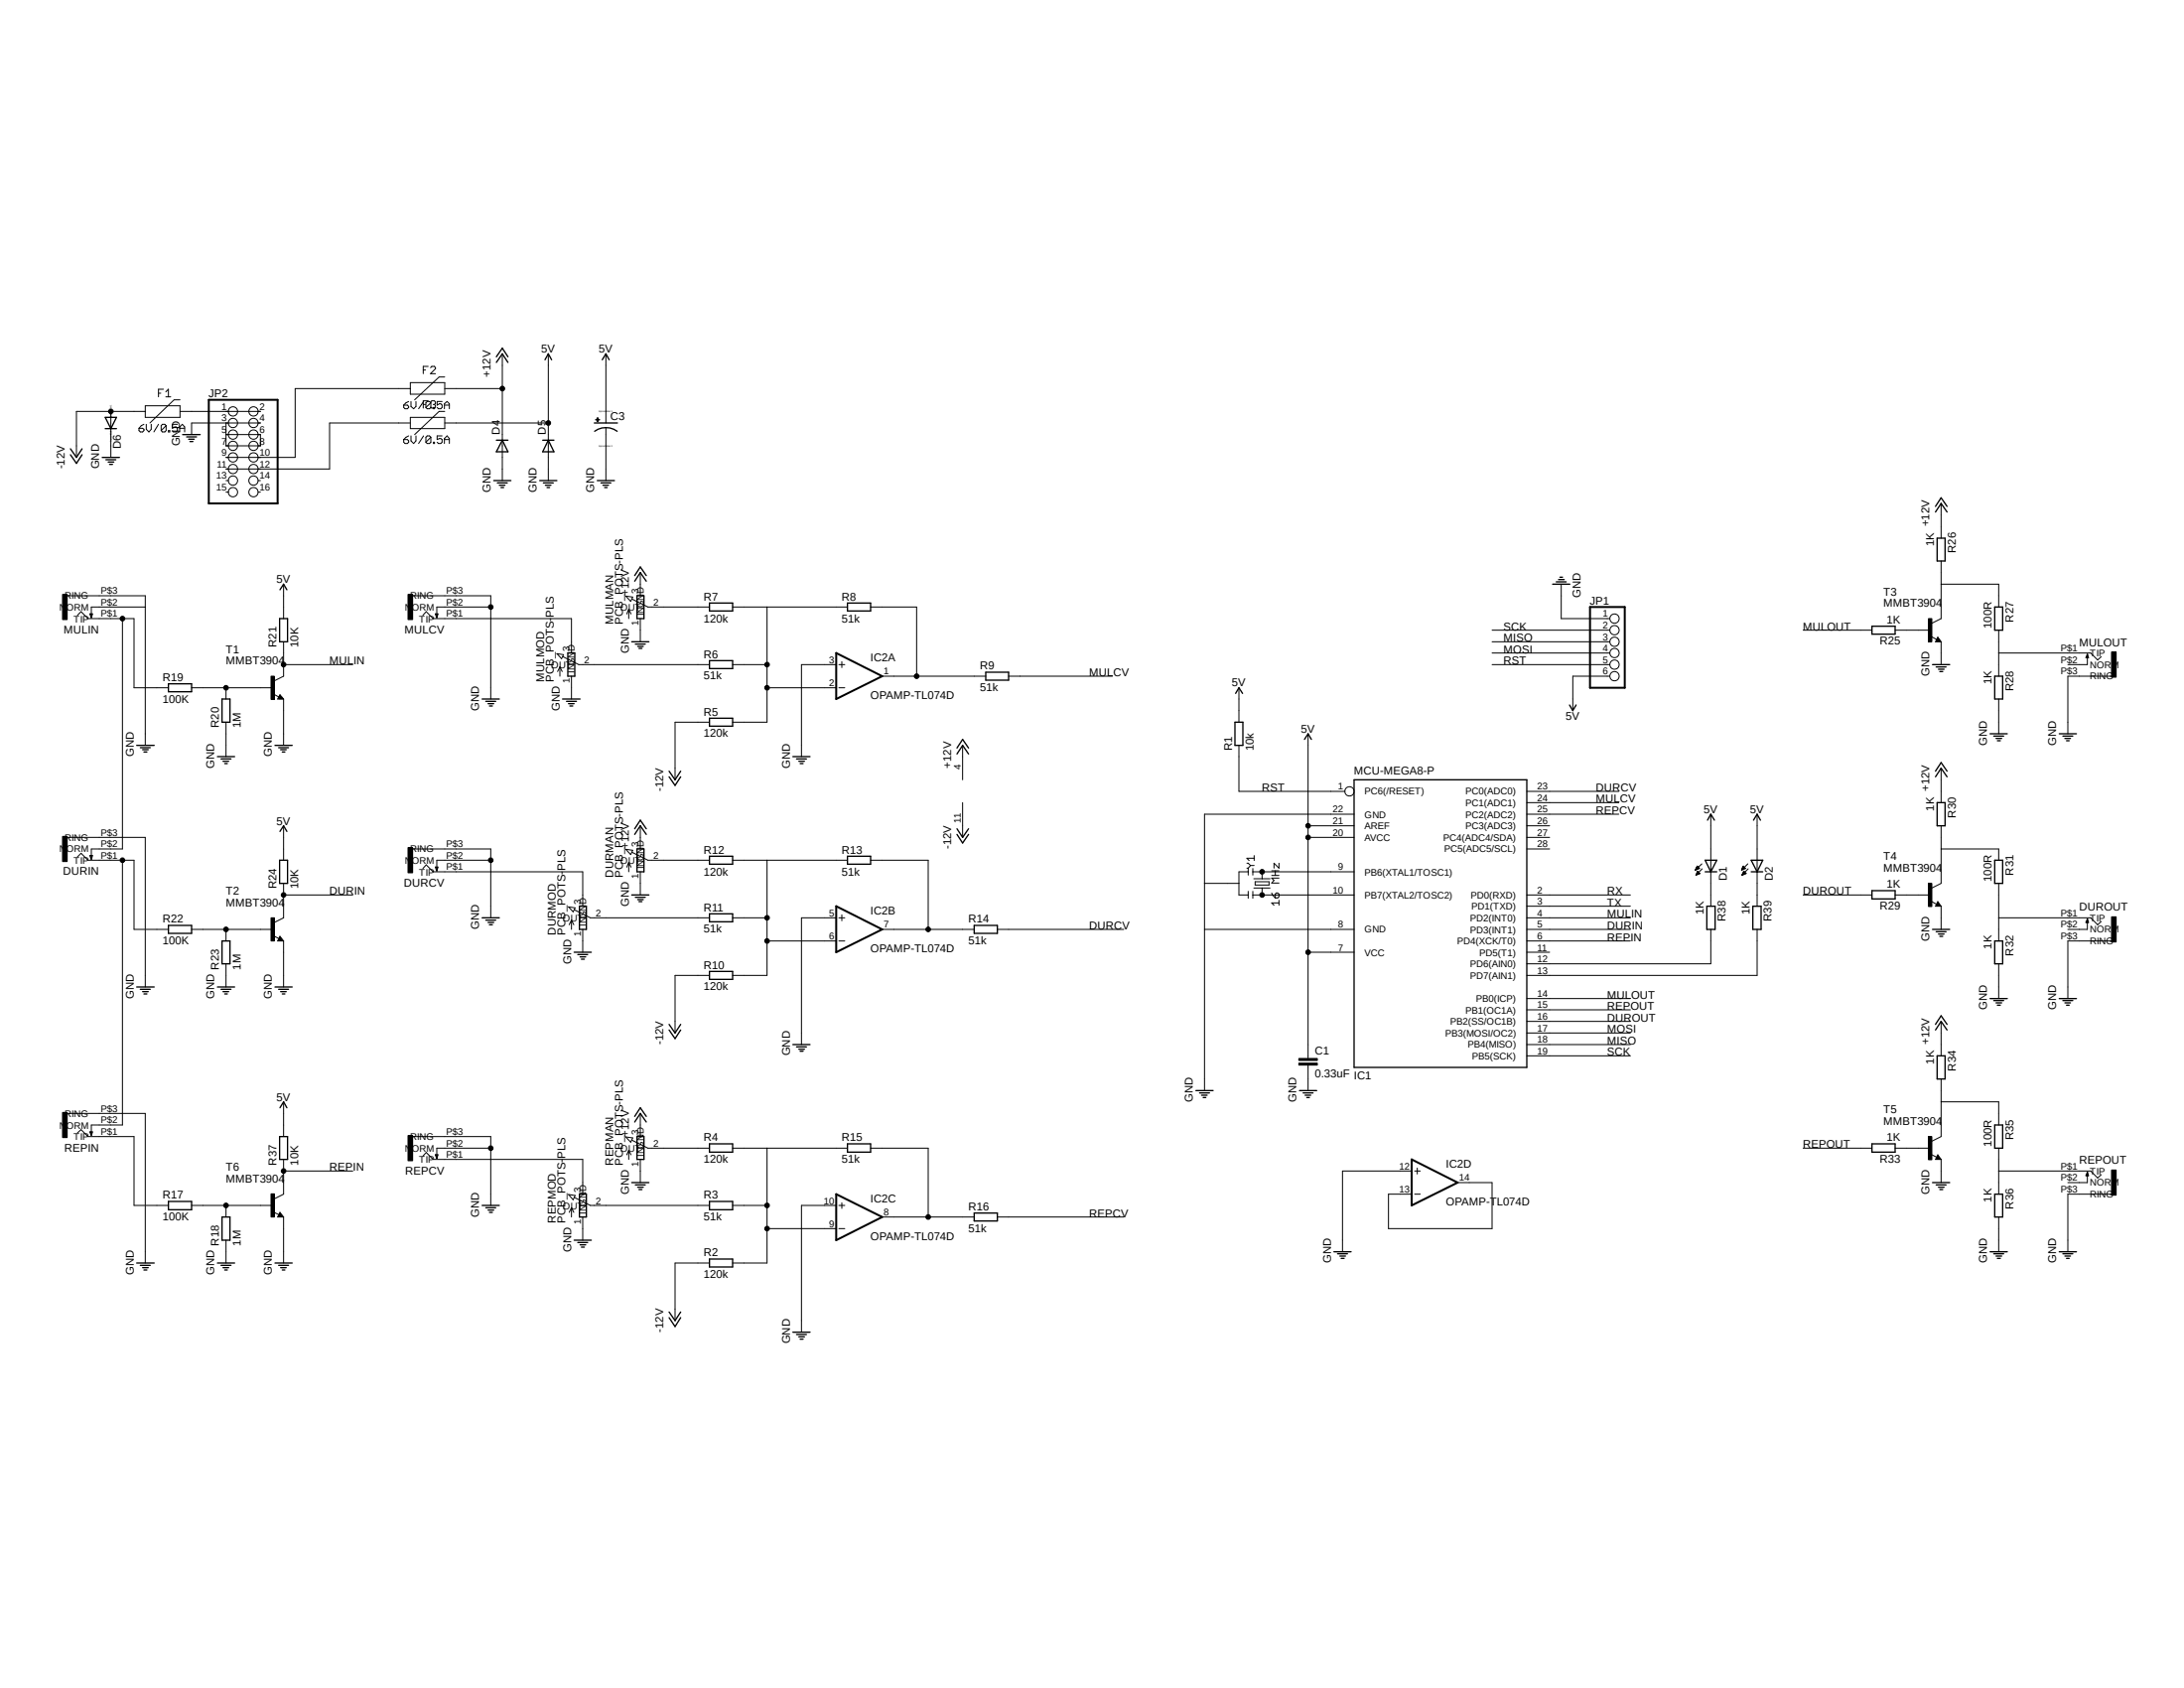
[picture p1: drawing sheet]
<svg xmlns="http://www.w3.org/2000/svg" width="279mm" height="216mm" viewBox="0 0 279 216" stroke-linecap="round" stroke-linejoin="round" font-family="sans-serif">
<path d="M6.7 43.6l266 128.7M272.7 43.6l-266 128.7" fill="none" stroke="#fff" stroke-width=".13"/>
<g fill="none" stroke="#000" stroke-width=".13">
<path d="M14.2 52.6v5.9M17.8 54.8h.4l.2 .1v.2l-.2 .1h-.3l-.1-.1zM18.4 54.3l-.3 .1-.3 .4M18.6 51.9h4.4v1.5h-4.4zM18.6 52.6h-8.8v5.9M18.7 54.3v.6l.3 .3 .3-.3v-.6M20.3 54.3l-.6 .9M20.3 50.3h.3M20.9 49.8h-.6v1M21.2 50.1l.3-.3v1M21.2 50.8h.6M21.3 54.4v.7l-.2 .1h-.3l-.2-.1"/>
<path d="M21.3 54.4l-.2-.1h-.3l-.2 .1v.7M21.3 54.4l-.7 .7M21.5 55.1h.2v.1h-.2zM22.7 54.3h-.6v.5l.4-.2 .2 .2v.3l-.2 .1h-.3l-.1-.1M23 54.8h.6M23 55.2v-.6l.3-.3 .3 .3v.6M23 51.1h-.7l-3.1 3M23 52.6h10.3M28.9 54.1v2.9h4.4v-1.4h-4.4M33.3 54.1h-8.8v1.5M51.6 51.8h.5l.2 .3-.2 .2h-.3l-.2-.2zM51.6 56.2h.5l.2 .2v.2l-.2 .1h-.3l-.2-.1z"/>
<path d="M52.3 51.4l-.4 .1-.3 .3M52.3 55.8l-.4 .1-.3 .3M52.5 53.4h4.4v1.4h-4.4zM52.5 48.9h4.4v1.5h-4.4zM52.5 49.7h-14.7v8.8h-8.9M52.5 54.1h-10.3v5.9h-13.3M52.6 51.4v.6l.3 .3 .3-.3v-.6M52.6 55.8v.6l.3 .3 .3-.3v-.6M54.1 47.3h.3M54.1 51.7h.3M54.2 51.4l-.6 .9M54.2 55.8l-.6 .9"/>
<path d="M54.8 46.9h-.7v.9M54.8 51.3h-.7v.9M55.1 47l.1-.1h.4l.1 .3-.6 .6h.6M55.1 51.4l.1-.1h.4l.1 .1v.2l-.1 .1M55.1 51.5v.6l-.2 .2h-.2l-.2-.2M55.1 51.5l-.2-.1h-.2l-.2 .1v.6M55.1 55.9l-.2-.1h-.2l-.2 .1v.7M55.1 55.9v.7l-.2 .1h-.2l-.2-.1M55.1 51.5l-.6 .6M55.1 55.9l-.6 .7M55.4 51.7h.2M55.5 52.1h.1v.2h-.1z"/>
<path d="M55.5 56.6h.1v.1h-.1zM55.6 51.7l.1 .2v.2l-.1 .1h-.4l-.1-.1M56.6 51.4h-.7v.4l.5-.2 .2 .2v.3l-.2 .2h-.3l-.2-.2M56.6 55.8h-.7v.4l.3-.1 .4 .1v.4l-.2 .1h-.3l-.2-.1M56.9 51.8h.6M56.9 52.3v-.7l.3-.2 .3 .2v.7M56.9 56.7v-.6l.3-.3 .3 .3v.6M56.9 56.2h.6M56.9 52.6h-.7l-3.2 3M56.9 48.2h-.7l-3.2 2.9M56.9 49.7h7.4M56.9 54.1h13.2"/>
<path d="M64.3 45.3v16.2M70.1 45.3v16.2M76.2 53.6h.5v.1h-.5zM76.4 53.4h.1v.5h-.1zM77.5 45.3v8.8M77.5 54.7v6.8M8 76h.6v3.2h-.6zM8.6 76.2h10v19.1M9.9 78.7l.5-.5 .9 .9h5.8v8.9h4.4M15.7 79.1v29.5h-4v1.3M18.6 77.6h-6.9v1.4M28.9 61.5h.4"/>
<path d="M28.9 62.9h.4M33 61.5h.3M33 62.9h.3M36.3 74.7v4.4M52.2 76h.6v3.2h-.6zM52.7 76.2h10.1v13.2M54.1 78.7l.4-.5 .9 .9h17.7v4.4M62.8 77.6h-6.9v1.4M80.1 76.2l.8 .2-.2 .5zM80.4 77.9v1.2M80.4 77.9l-.2 .6M80.4 77.9l.3 .6"/>
<path d="M80.9 76.6l2 1h7.9M81.9 73.2v3M81.9 79.1v3M93.7 77.6h14.7M98.1 77.6v14.8h-4.4M111.4 77.6h5.9v8.9M199.7 74.7v4.4h6.3M246.7 79.1h.4v3h-.4zM248.3 64.4v4.4M248.3 71.8v7.3l-1.2 .6M248.3 74.7h7.4v2.9M24.5 88h10.3"/>
<path d="M28.9 88v1.4M28.9 92.4v4.4M34.7 86.5h.4v3h-.4zM35 88.8l.7 .4M35.8 88.9l.5 .5h-.8zM36.3 85h8.8M36.3 82.1v4.4l-1.2 .6M36.3 89.4v5.9M71.2 83.6l.9 .1-.3 .5zM71.6 85.3v1.2M71.6 85.3l-.3 .6M71.6 85.3l.3 .6"/>
<path d="M72 84l2 1h16.8M73.1 86.5v2.9M90.8 92.4h-4.4v7.3M93.7 85h4.4M98.1 88h8.9M107 85h-4.5v11.8M107.3 85h.8M107.3 88h.8M107.7 84.6v.8M112.9 86.5h13.2M123.1 95.3v4.4M129 86.5h13.3"/>
<path d="M158.5 88v4.4M158.5 95.3v5.9h13.6M167.3 93.9v41.4M190.9 80.6h15.1M190.9 82.1h15.1M190.9 83.5h15.1M190.9 85h15.1M206 86.5h-4.8v4.4M230.7 80.6h8.8M242.4 80.6h4.4M247.1 81.4l.6 .4M247.9 81.5l.4 .6h-.7z"/>
<path d="M248.3 82.1v2.9M248.3 98.3v4.4M255.7 83.5h11.8l.9 .9 .4-.4M255.7 80.6v5.9M255.7 89.4v4.5M267 83.7v1.3h-2.5M270.1 83.4h.6v3.2h-.6zM270.1 86.5h-5.6v7.4M8 107h.6v3.2h-.6zM8.6 107.1h10v19.1M9.9 109.6l.5-.5 .9 .9h5.8v8.9h4.4M15.7 110v33.9h-4v1.3"/>
<path d="M24.5 118.9h10.3M28.9 118.9v1.5M34.7 117.4h.4v3h-.4zM35 119.7l.7 .4M35.8 119.8l.5 .6h-.8zM36.3 114.5h8.8M36.3 105.6v4.4M36.3 113v4.4l-1.2 .6M52.2 108.4h.6v3.2h-.6zM52.7 108.6h10.1v8.8M54.1 111.1l.4-.5 .9 .9h19.1v4.4M62.8 110h-6.9v1.4"/>
<path d="M72.7 116l.9 .1-.3 .5zM73.1 117.7v1.2M73.1 117.7l-.3 .6M73.1 117.7l.3 .6M73.5 116.4l2 1h15.3M74.5 118.9v2.9M80.1 108.6l.8 .2-.2 .5zM80.4 110.3v1.2M80.4 110.3l-.2 .6M80.4 110.3l.3 .6M80.9 109l2 1h7.9M81.9 105.6v3"/>
<path d="M81.9 111.5v3M93.7 117.4h4.4M93.7 110h14.7M98.1 110v14.8h-4.4M107 117.4h-4.5v16.2M107.3 117.4h.8M107.7 117v.8M111.4 110h7.3v8.9M112.9 118.9h11.7M123.1 102.7v4.4M127.6 118.9h16.2M154.1 113h4.4"/>
<path d="M154.1 118.9h19.1M159.5 110.4h.2l.3 .3M159.7 111.5h-1.2v3h1.2M159.7 111.1v.8M159.7 114v.9M160 110.7l-.3 .3h-.2M160 110.7h.4M160.3 114.5h12.9M160.3 111.1v.8M160.3 114v.9M160.3 111.5h12.9M160.4 113.6h2.1"/>
<path d="M160.4 112.4h2.1M160.4 109.8h-.9l.3 .3M160.4 109.4v.7M160.6 112.8h1.7v.4h-1.7zM161.5 111.5v.9M161.5 113.6v.9M162.7 114.2l.1 .3 .4 .4M162.7 112h.9M162.7 111.4h.9M163.2 114.3l.1-.1 .3 .1v.4l-.2 .2h-.2zM163.2 111.4v.6M163.6 115.5h-.9l.3 .3"/>
<path d="M163.6 110.4v.6l-.6-.6v.6M163.6 115.1v.7M163.6 112.3h-.9l.3 .3-.3 .3h.9M167.3 107.1h5.9M167.3 105.6h5.9M173.2 104.1h-19.1v35.4M195.3 114.5h13.3M195.3 117.4h13.3M195.3 118.9h13.3M195.3 108.6h2.9M195.3 107.1h2.9M195.3 115.9h13.3"/>
<path d="M195.3 104.1h11.8M195.3 105.6h2.9M195.3 102.7h11.8M195.3 101.2h11.8M216.9 111.3h.1M216.9 111.2h.1M217 111.2h.1M217 111.1h.3M217 111.9h.1M217 111h.4M217 111h.3M217 111.8h.2"/>
<path d="M217 110.9h.3M217 111.8h.3M217 111.8h.4M217.1 110.9h.1M217.1 110.8h.1M217.1 111.7h.4M217.1 111.7h.3M217.1 111.6h.3M217.1 110.8l-.2 .5M217.1 110.8l.3 .3-.5 .2M217.1 111.6h.2M217.1 111.5h.2"/>
<path d="M217.2 111.5h.1M217.5 111.7l-.3-.3-.2 .5M217.5 111.7l-.5 .2M217.7 110.5l-.8 .8M217.8 111.1l-.8 .8M218.9 118.9v4.4h-23.6M218.9 104.1v11.8M222.8 111.3h.1M222.8 111.2h.1M222.8 111.2h.2M222.8 111.1h.3M222.9 111h.4"/>
<path d="M222.9 111.1h.3M222.9 111h.3M222.9 111.9h.1M222.9 111.8h.2M222.9 110.9h.2M222.9 111.8h.3M222.9 111.8h.4M223 110.9h.1M223 110.8h.1M223 111.7h.4M223 111.7h.3M223 111.6h.3"/>
<path d="M223 111.6h.2M223 110.8l-.2 .5M223 110.8l.3 .3-.5 .2M223.1 111.5h.1M223.1 111.4l.3 .3-.6 .2zM223.6 110.5l-.8 .8M223.6 111.1l-.8 .8M224.8 118.9v5.9h-29.5M224.8 104.1v11.8M230.7 114.5h8.8M242.4 114.5h4.4M246.7 113h.4v3h-.4z"/>
<path d="M247.1 115.3l.6 .4M247.9 115.3l.4 .6h-.7zM248.3 108.6h7.4v1.4M248.3 105.6v7.4l-1.2 .6M248.3 115.9v3M255.7 117.4h11.8l.9 .9 .4-.4M255.7 113v7.4M267 117.6v1.3h-2.5M270.1 117.3h.6v3.2h-.6zM28.9 123.3v2.9M36.3 120.4v5.8M90.8 124.8h-4.4v7.3"/>
<path d="M98.1 120.4h8.9M107.3 120.4h.8M166.2 136h2.3v.2h-2.3zM166.2 135.4h2.3v.2h-2.3zM167.3 136.2v3.3M167.3 121.8h5.9M195.3 120.4h13.3M195.3 135h13.3M195.3 121.8h2.9M195.3 133.6h13.3M195.3 132.1h13.3M195.3 130.6h13.3"/>
<path d="M195.3 129.2h13.3M195.3 127.7h13.3M248.3 130.6v4.4M248.3 138v7.4l-1.2 .6M255.7 123.3v4.4M270.1 120.4h-5.6v7.3M8 142.3h.6v3.2h-.6zM8.6 142.4h10v19.1M9.9 144.9l.5-.4 .9 .9h5.8v8.8h4.4M24.5 154.2h10.3M28.9 154.2v1.5M28.9 158.6v2.9"/>
<path d="M34.7 152.7h.4v3h-.4zM35 155l.7 .4M35.8 155.1l.5 .6h-.8zM36.3 140.9v4.5M36.3 148.3v4.4l-1.2 .6M36.3 155.7v5.8M36.3 149.8h8.8M52.2 145.2h.6v3.3h-.6zM52.7 145.4h10.1v8.8M54.1 147.9l.4-.5 .9 .9h19.1v4.4M62.8 146.9h-6.9v1.3M72.7 152.8l.9 .1-.3 .6z"/>
<path d="M73.1 154.5v1.2M73.1 154.5l-.3 .6M73.1 154.5l.3 .6M73.5 153.2l2 1h15.3M74.5 155.7v2.9M80.1 145.4l.8 .1-.2 .6zM80.4 147.2v1.1M80.4 147.2l-.2 .5M80.4 147.2l.3 .5M80.9 145.8l2 1.1h7.9M81.9 142.4v3M81.9 148.3v3"/>
<path d="M93.7 146.9h14.7M93.7 154.2h4.4M98.1 146.9v14.6h-4.4M98.1 157.1h8.9M107 154.2h-4.5v16.2M107.3 154.2h.8M107.3 157.1h.8M107.7 153.8v.8M111.4 146.9h7.3v8.8M112.9 155.7h11.7M127.6 155.7h16.2M180.6 149.8h-8.9v10.3"/>
<path d="M181 149.8h.7M181 152.7h.7M181.3 149.4v.8M186.5 151.3h4.4v5.8h-13.3v-4.4h3M230.7 146.9h8.8M242.4 146.9h4.4M246.7 145.4h.4v2.9h-.4zM247.1 147.7l.6 .3M247.9 147.7l.4 .6h-.7zM248.3 148.3v3M248.3 140.9h7.4v3M255.7 146.9v5.8"/>
<path d="M255.7 155.7v4.4M255.7 149.8h11.8l.9 .9 .4-.5M267 149.9v1.4h-2.5M270.1 149.6h.6v3.3h-.6zM270.1 152.7h-5.6v7.4M90.8 161.5h-4.4v7.4"/>
<circle cx="14.2" cy="52.6" r=".3"/>
<circle cx="29.8" cy="55.6" r=".6"/>
<circle cx="29.8" cy="60" r=".6"/>
<circle cx="29.8" cy="54.1" r=".6"/>
<circle cx="29.8" cy="58.5" r=".6"/>
<circle cx="29.8" cy="52.6" r=".6"/>
<circle cx="29.8" cy="57" r=".6"/>
<circle cx="32.4" cy="60" r=".6"/>
<circle cx="32.4" cy="58.5" r=".6"/>
<circle cx="32.4" cy="54.1" r=".6"/>
<circle cx="32.4" cy="55.6" r=".6"/>
<circle cx="32.4" cy="57" r=".6"/>
<circle cx="32.4" cy="52.6" r=".6"/>
<circle cx="64.3" cy="49.7" r=".3"/>
<circle cx="70.1" cy="54.1" r=".3"/>
<circle cx="15.7" cy="79.1" r=".3"/>
<circle cx="29.8" cy="61.5" r=".6"/>
<circle cx="29.8" cy="62.9" r=".6"/>
<circle cx="32.4" cy="61.5" r=".6"/>
<circle cx="32.4" cy="62.9" r=".6"/>
<circle cx="62.8" cy="77.6" r=".3"/>
<circle cx="206.5" cy="79.1" r=".6"/>
<circle cx="28.9" cy="88" r=".3"/>
<circle cx="36.3" cy="85" r=".3"/>
<circle cx="98.1" cy="88" r=".3"/>
<circle cx="98.1" cy="85" r=".3"/>
<circle cx="117.3" cy="86.5" r=".3"/>
<circle cx="206.5" cy="82.1" r=".6"/>
<circle cx="206.5" cy="85" r=".6"/>
<circle cx="206.5" cy="83.5" r=".6"/>
<circle cx="206.5" cy="80.6" r=".6"/>
<circle cx="206.5" cy="86.5" r=".6"/>
<circle cx="15.7" cy="110" r=".3"/>
<circle cx="28.9" cy="118.9" r=".3"/>
<circle cx="36.3" cy="114.5" r=".3"/>
<circle cx="62.8" cy="110" r=".3"/>
<circle cx="98.1" cy="117.4" r=".3"/>
<circle cx="118.7" cy="118.9" r=".3"/>
<circle cx="161.5" cy="114.5" r=".3"/>
<circle cx="161.5" cy="111.5" r=".3"/>
<circle cx="167.3" cy="107.1" r=".3"/>
<circle cx="167.3" cy="105.6" r=".3"/>
<circle cx="172.6" cy="101.2" r=".6"/>
<circle cx="98.1" cy="120.4" r=".3"/>
<circle cx="167.3" cy="121.8" r=".3"/>
<circle cx="28.9" cy="154.2" r=".3"/>
<circle cx="36.3" cy="149.8" r=".3"/>
<circle cx="62.8" cy="146.9" r=".3"/>
<circle cx="98.1" cy="154.2" r=".3"/>
<circle cx="98.1" cy="157.1" r=".3"/>
<circle cx="118.7" cy="155.7" r=".3"/>
</g>
<g fill="#000">
<path d="M76.2 53.6h.5v.1h-.5z" fill-rule="evenodd"/>
<path d="M76.4 53.4h.1v.5h-.1z" fill-rule="evenodd"/>
<path d="M8 76h.6v3.2h-.6z" fill-rule="evenodd"/>
<path d="M52.2 76h.6v3.2h-.6z" fill-rule="evenodd"/>
<path d="M270.1 83.4h.6v3.2h-.6z" fill-rule="evenodd"/>
<path d="M8 107h.6v3.2h-.6z" fill-rule="evenodd"/>
<path d="M52.2 108.4h.6v3.2h-.6z" fill-rule="evenodd"/>
<path d="M270.1 117.3h.6v3.2h-.6z" fill-rule="evenodd"/>
<path d="M8 142.3h.6v3.2h-.6z" fill-rule="evenodd"/>
<path d="M52.2 145.2h.6v3.3h-.6z" fill-rule="evenodd"/>
<path d="M270.1 149.6h.6v3.3h-.6z" fill-rule="evenodd"/>
<circle cx="14.2" cy="52.6" r=".3"/>
<circle cx="64.3" cy="49.7" r=".3"/>
<circle cx="70.1" cy="54.1" r=".3"/>
<circle cx="15.7" cy="79.1" r=".3"/>
<circle cx="62.8" cy="77.6" r=".3"/>
<circle cx="28.9" cy="88" r=".3"/>
<circle cx="36.3" cy="85" r=".3"/>
<circle cx="98.1" cy="88" r=".3"/>
<circle cx="98.1" cy="85" r=".3"/>
<circle cx="117.3" cy="86.5" r=".3"/>
<circle cx="15.7" cy="110" r=".3"/>
<circle cx="28.9" cy="118.9" r=".3"/>
<circle cx="36.3" cy="114.5" r=".3"/>
<circle cx="62.8" cy="110" r=".3"/>
<circle cx="98.1" cy="117.4" r=".3"/>
<circle cx="118.7" cy="118.9" r=".3"/>
<circle cx="161.5" cy="114.5" r=".3"/>
<circle cx="161.5" cy="111.5" r=".3"/>
<circle cx="167.3" cy="107.1" r=".3"/>
<circle cx="167.3" cy="105.6" r=".3"/>
<circle cx="98.1" cy="120.4" r=".3"/>
<circle cx="167.3" cy="121.8" r=".3"/>
<circle cx="28.9" cy="154.2" r=".3"/>
<circle cx="36.3" cy="149.8" r=".3"/>
<circle cx="62.8" cy="146.9" r=".3"/>
<circle cx="98.1" cy="154.2" r=".3"/>
<circle cx="98.1" cy="157.1" r=".3"/>
<circle cx="118.7" cy="155.7" r=".3"/>
</g>
<g fill="none" stroke="#000" stroke-width=".17">
<path d="M9 57.4l.8 1.1 .7-1.1M9 58.2l.8 1.1 .7-1.1M13.1 58.5h2.2M13.5 53.4h1.4l-.7 1.4zM13.5 54.8h1.4M13.5 58.8h1.3M13.8 59.1h.8M14 59.4h.4M23.4 55.6h2.2M23.9 55.9h1.2M24.1 56.2h.7M24.3 56.5h.4"/>
<path d="M63.5 46.4l.8-1.1 .7 1.1M63.5 45.6l.8-1.1 .7 1.1M63.5 56.3h1.5M64.3 56.3l.7 1.5h-1.5zM69.4 56.3h1.5M69.7 46l.4-.7 .5 .7M70.1 56.3l.8 1.5h-1.5zM76 54.1h3M76.1 55.2a2.46 2.46 0 0 1 2.9 0M77 46l.5-.7 .4 .7M11.5 78.5h.3l-.1 .5zM35.8 79.1h1v3h-1z"/>
<path d="M35.8 75.4l.5-.7 .4 .7M55.7 78.5h.3l-.1 .5zM63.2 61.5h2.2M63.6 61.8h1.3M63.9 62.1h.7M64.1 62.4h.3M69 61.5h2.2M69.5 61.8h1.3M69.8 62.1h.7M70 62.4h.3M76.4 61.5h2.2M76.9 61.8h1.2"/>
<path d="M77.1 62.1h.8M77.3 62.4h.4M81.2 74.3l.7-1.1 .8 1.1M81.2 73.6l.7-1.1 .8 1.1M81.5 76.2h.9v2.9h-.9zM90.8 77.1h2.9v1h-2.9zM108.4 77.1h3v1h-3zM198.6 74.7h2.2M199.1 74.4h1.3M199.4 74.1h.7M199.6 73.8h.3M247.6 65.5l.7-1.1 .8 1.1"/>
<path d="M247.6 64.8l.7-1.1 .8 1.1M247.8 68.8h1v3h-1zM255.2 77.6h1v3h-1zM17.5 95.3h2.2M17.9 95.6h1.3M18.2 95.9h.8M18.4 96.2h.4M21.5 87.5h3v1h-3zM27.8 96.8h2.2M28.3 97.1h1.2M28.4 89.4h1v3h-1zM28.5 97.4h.8"/>
<path d="M28.7 97.7h.4M35.2 95.3h2.2M35.6 95.6h1.3M35.8 89.2l.1 .1h-.2l.1-.3 .3 .4h-.4M35.9 95.9h.7M36.1 96.2h.3M61.7 89.4h2.2M62.1 89.7h1.3M62.4 90h.8M62.6 90.3h.4M72 89.4h2.2M72.5 89.7h1.2"/>
<path d="M72.6 83.5h.9v3h-.9zM72.7 90h.7M72.9 90.3h.4M80.8 82.1h2.2M81.3 82.4h1.2M81.6 82.7h.7M81.7 82.9h.4M85.6 98.6l.8 1.1 .7-1.1M85.6 99.4l.8 1.1 .7-1.1M90.8 91.9h2.9v1h-2.9zM90.8 84.5h2.9v1h-2.9zM101.4 96.8h2.2"/>
<path d="M101.9 97.1h1.3M102.2 97.4h.7M102.4 97.7h.3M122.4 96.4l.7-1.1 .8 1.1M122.4 95.7l.7-1.1 .8 1.1M126.1 86h2.9v1h-2.9zM158 92.4h1v2.9h-1zM158.1 88.7l.4-.7 .5 .7M166.9 94.6l.4-.7 .5 .7M173.2 99.7h22.1v36.8h-22.1zM200.8 90.2l.4 .7 .4-.7M239.5 80.1h2.9v1h-2.9z"/>
<path d="M247.2 85h2.2M247.6 99.4l.7-1.1 .8 1.1M247.6 98.6l.7-1.1 .8 1.1M247.7 85.3h1.3M247.9 81.8v.1h-.2l.2-.3 .3 .4h-.5M248 85.6h.7M248.2 85.9h.3M254.6 93.9h2.2M255.1 94.1h1.2M255.2 86.5h1v2.9h-1zM255.4 94.4h.7M255.5 94.7h.4"/>
<path d="M263.4 93.9h2.2M263.9 94.1h1.3M264.2 94.4h.7M264.4 94.7h.3M267 83.7l.2 .4h-.3zM11.5 109.4h.3l-.1 .5zM21.5 118.4h3v1h-3zM35.8 110h1v3h-1zM35.8 106.3l.5-.7 .4 .7M55.7 110.9h.3l-.1 .5zM61.7 117.4h2.2M62.1 117.7h1.3"/>
<path d="M62.4 118h.8M62.6 118.3h.4M74.1 115.9h.9v3h-.9zM80.8 114.5h2.2M81.2 106.7l.7-1.1 .8 1.1M81.2 106l.7-1.1 .8 1.1M81.3 114.8h1.2M81.5 108.6h.9v2.9h-.9zM81.6 115.1h.7M81.7 115.3h.4M90.8 109.5h2.9v1h-2.9zM90.8 116.9h2.9v1h-2.9z"/>
<path d="M108.4 109.5h3v1h-3zM122.4 106l.7 1.1 .8-1.1M122.4 106.7l.7 1.1 .8-1.1M124.6 118.4h3v1h-3zM218.1 111.5h1.5M218.1 110h1.5l-.7 1.5zM218.4 115.9h1v3h-1zM218.4 104.9l.5-.8 .4 .8M224 111.5h1.5M224 110h1.5l-.7 1.5zM224.2 115.9h1.1v3h-1.1zM224.3 104.9l.5-.8 .4 .8"/>
<path d="M239.5 113.9h2.9v1.1h-2.9zM247.2 118.9h2.2M247.7 119.2h1.3M247.8 102.7h1v2.9h-1zM247.9 115.6v.2h-.2l.2-.3 .3 .4h-.5M248 119.5h.7M248.2 119.8h.3M255.2 110h1v3h-1zM267 117.6l.2 .4h-.3zM17.5 126.2h2.2M17.9 126.5h1.3M18.2 126.8h.8"/>
<path d="M18.4 127.1h.4M27.8 126.2h2.2M28.3 126.5h1.2M28.4 120.4h1v2.9h-1zM28.5 126.8h.8M28.7 127.1h.4M35.2 126.2h2.2M35.6 126.5h1.3M35.8 120.1l.1 .1h-.2l.1-.3 .3 .4h-.4M35.9 126.8h.7M36.1 127.1h.3M73.4 121.8h2.2"/>
<path d="M73.9 122.1h1.3M74.2 122.4h.7M74.4 122.7h.4M85.6 131l.8 1.1 .7-1.1M85.6 131.7l.8 1.1 .7-1.1M90.8 124.2h2.9v1.1h-2.9zM101.4 133.6h2.2M101.9 133.9h1.3M102.2 134.2h.7M102.4 134.5h.3M153 139.5h2.2M153.5 139.8h1.2"/>
<path d="M166.2 139.5h2.2M166.7 139.8h1.3M247.6 131.7l.7-1.1 .8 1.1M247.6 131l.7-1.1 .8 1.1M247.8 135h1v3h-1zM254.6 127.7h2.2M255.1 128h1.2M255.2 120.4h1v2.9h-1zM255.4 128.3h.7M255.5 128.6h.4M263.4 127.7h2.2M263.9 128h1.3"/>
<path d="M264.2 128.3h.7M264.4 128.6h.3M11.5 144.8h.3l-.1 .4zM21.5 153.7h3v1h-3zM28.4 155.7h1v2.9h-1zM35.8 145.4h1v2.9h-1zM35.8 155.4l.1 .1h-.2l.1-.3 .3 .4h-.4M35.8 141.7l.5-.8 .4 .8M55.7 147.7h.3l-.1 .5zM61.7 154.2h2.2M62.1 154.5h1.3M62.4 154.8h.8"/>
<path d="M62.6 155.1h.4M73.4 158.6h2.2M73.9 158.9h1.3M74.1 152.7h.9v3h-.9zM74.2 159.2h.7M74.4 159.5h.4M80.8 151.3h2.2M81.2 143.5l.7-1.1 .8 1.1M81.2 142.8l.7-1.1 .8 1.1M81.3 151.6h1.2M81.5 145.4h.9v2.9h-.9zM81.6 151.8h.7"/>
<path d="M81.7 152.1h.4M90.8 146.3h2.9v1.1h-2.9zM90.8 153.7h2.9v1h-2.9zM108.4 146.3h3v1.1h-3zM124.6 155.2h3v1h-3zM153.7 140.1h.7M153.9 140.4h.4M167 140.1h.7M167.2 140.4h.3M239.5 146.3h2.9v1.1h-2.9zM247.2 151.3h2.2M247.7 151.6h1.3"/>
<path d="M247.9 148v.2h-.2l.2-.3 .3 .4h-.5M248 151.8h.7M248.2 152.1h.3M255.2 143.9h1v3h-1zM255.2 152.7h1v3h-1zM267 149.9l.2 .5h-.3zM17.5 161.5h2.2M17.9 161.8h1.3M18.2 162.1h.8M18.4 162.4h.4M27.8 161.5h2.2M28.3 161.8h1.2"/>
<path d="M28.5 162.1h.8M28.7 162.4h.4M35.2 161.5h2.2M35.6 161.8h1.3M35.9 162.1h.7M36.1 162.4h.3M85.6 167.8l.8 1.1 .7-1.1M85.6 168.5l.8 1.2 .7-1.2M90.8 161h2.9v1.1h-2.9zM101.4 170.4h2.2M101.9 170.7h1.3M102.2 171h.7"/>
<path d="M102.4 171.3h.3M170.6 160.1h2.2M171.1 160.4h1.3M171.4 160.7h.7M171.6 161h.4M254.6 160.1h2.2M255.1 160.4h1.2M255.4 160.7h.7M255.5 161h.4M263.4 160.1h2.2M263.9 160.4h1.3M264.2 160.7h.7"/>
<path d="M264.4 161h.3"/>
</g>
<path d="M26.7 51.1h8.8v13.3h-8.8zM203.4 77.6h4.5v10.4h-4.5zM107 83.5l5.9 3-5.9 2.9zM107 115.9l5.9 3-5.9 2.9zM166.2 136.1h2.3M166.2 135.5h2.3M107 152.7l5.9 3-5.9 2.9zM180.6 148.3l5.9 3-5.9 2.9z" fill="none" stroke="#000" stroke-width=".25"/>
<path d="M246.9 79.1v3M34.9 86.5v3M34.9 117.4v3M246.9 113v3M34.9 152.7v3M246.9 145.4v2.9" fill="none" stroke="#000" stroke-width=".42"/>
<g font-size="1.4">
<text x="69.3" y="45.1">5V</text>
<text x="76.6" y="45.1">5V</text>
<text x="26.7" y="50.8">JP2</text>
<text x="62.8" y="48.2" transform="rotate(-90 62.8 48.2)">+12V</text>
<text x="78.1" y="53.7">C3</text>
<text x="8.3" y="60" transform="rotate(-90 8.3 60)">-12V</text>
<text x="12.7" y="60" transform="rotate(-90 12.7 60)">GND</text>
<text x="15.5" y="57.4" transform="rotate(-90 15.5 57.4)">D6</text>
<text x="23" y="57.1" transform="rotate(-90 23 57.1)">GND</text>
<text x="64" y="55.6" transform="rotate(-90 64 55.6)">D4</text>
<text x="69.8" y="55.6" transform="rotate(-90 69.8 55.6)">D5</text>
<text x="62.8" y="62.9" transform="rotate(-90 62.8 62.9)">GND</text>
<text x="68.7" y="62.9" transform="rotate(-90 68.7 62.9)">GND</text>
<text x="76" y="62.9" transform="rotate(-90 76 62.9)">GND</text>
<text x="246.8" y="67.4" transform="rotate(-90 246.8 67.4)">+12V</text>
<text x="247.4" y="69.8" transform="rotate(-90 247.4 69.8)">1K</text>
<text x="250.2" y="70.7" transform="rotate(-90 250.2 70.7)">R26</text>
<text x="35.4" y="74.5">5V</text>
<text x="80.5" y="76.2" transform="rotate(-90 80.5 76.2)">+12V</text>
<text x="90" y="76.8">R7</text>
<text x="107.7" y="76.8">R8</text>
<text x="202.2" y="76.5" transform="rotate(-90 202.2 76.5)">GND</text>
<text x="203.4" y="77.3">JP1</text>
<text x="241" y="77.6">MMBT3904</text>
<text x="241" y="76.2">T3</text>
<text x="8.2" y="81">MULIN</text>
<text x="28.9" y="83.5">T1</text>
<text x="35.4" y="82.8" transform="rotate(-90 35.4 82.8)">R21</text>
<text x="38.2" y="82.8" transform="rotate(-90 38.2 82.8)">10K</text>
<text x="51.8" y="81">MULCV</text>
<text x="78.5" y="79.8" transform="rotate(-90 78.5 79.8)">MULMAN</text>
<text x="79.7" y="79.8" transform="rotate(-90 79.7 79.8)">PCB_POTS-PLS</text>
<text x="80.5" y="83.5" transform="rotate(-90 80.5 83.5)">GND</text>
<text x="90" y="79.6">120k</text>
<text x="107.7" y="79.6">51k</text>
<text x="192.4" y="83.5">MOSI</text>
<text x="192.4" y="82.1">MISO</text>
<text x="192.4" y="80.6">SCK</text>
<text x="230.7" y="80.6">MULOUT</text>
<text x="240.5" y="82.5">R25</text>
<text x="241.4" y="79.7">1K</text>
<text x="254.8" y="80.4" transform="rotate(-90 254.8 80.4)">100R</text>
<text x="257.6" y="79.6" transform="rotate(-90 257.6 79.6)">R27</text>
<text x="266" y="82.7">MULOUT</text>
<text x="20.8" y="89.9">100K</text>
<text x="20.8" y="87.1">R19</text>
<text x="28.9" y="85">MMBT3904</text>
<text x="42.2" y="85">MULIN</text>
<text x="69.6" y="87.2" transform="rotate(-90 69.6 87.2)">MULMOD</text>
<text x="70.9" y="87.2" transform="rotate(-90 70.9 87.2)">PCB_POTS-PLS</text>
<text x="90" y="84.2">R6</text>
<text x="90" y="86.9">51k</text>
<text x="111.4" y="89.5">OPAMP-TL074D</text>
<text x="111.4" y="84.6">IC2A</text>
<text x="125.4" y="88.4">51k</text>
<text x="125.4" y="85.6">R9</text>
<text x="139.4" y="86.5">MULCV</text>
<text x="157.6" y="87.8">5V</text>
<text x="192.4" y="85">RST</text>
<text x="246.8" y="86.5" transform="rotate(-90 246.8 86.5)">GND</text>
<text x="254.8" y="87.5" transform="rotate(-90 254.8 87.5)">1K</text>
<text x="257.6" y="88.4" transform="rotate(-90 257.6 88.4)">R28</text>
<text x="28" y="93.1" transform="rotate(-90 28 93.1)">R20</text>
<text x="30.8" y="93.1" transform="rotate(-90 30.8 93.1)">1M</text>
<text x="61.3" y="90.9" transform="rotate(-90 61.3 90.9)">GND</text>
<text x="71.6" y="90.9" transform="rotate(-90 71.6 90.9)">GND</text>
<text x="90" y="91.5">R5</text>
<text x="90" y="94.3">120k</text>
<text x="166.5" y="93.7">5V</text>
<text x="200.3" y="92.1">5V</text>
<text x="254.2" y="95.3" transform="rotate(-90 254.2 95.3)">GND</text>
<text x="263.1" y="95.3" transform="rotate(-90 263.1 95.3)">GND</text>
<text x="17.1" y="96.8" transform="rotate(-90 17.1 96.8)">GND</text>
<text x="27.4" y="98.3" transform="rotate(-90 27.4 98.3)">GND</text>
<text x="34.8" y="96.8" transform="rotate(-90 34.8 96.8)">GND</text>
<text x="84.9" y="101.2" transform="rotate(-90 84.9 101.2)">-12V</text>
<text x="101.1" y="98.3" transform="rotate(-90 101.1 98.3)">GND</text>
<text x="121.7" y="98.3" transform="rotate(-90 121.7 98.3)">+12V</text>
<text x="157.6" y="96.1" transform="rotate(-90 157.6 96.1)">R1</text>
<text x="160.4" y="96.1" transform="rotate(-90 160.4 96.1)">10k</text>
<text x="161.5" y="101.2">RST</text>
<text x="173.2" y="99">MCU-MEGA8-P</text>
<text x="204.2" y="101.2">DURCV</text>
<text x="246.8" y="101.2" transform="rotate(-90 246.8 101.2)">+12V</text>
<text x="35.4" y="105.5">5V</text>
<text x="204.2" y="104.1">REPCV</text>
<text x="204.2" y="102.7">MULCV</text>
<text x="218" y="104">5V</text>
<text x="223.9" y="104">5V</text>
<text x="247.4" y="103.7" transform="rotate(-90 247.4 103.7)">1K</text>
<text x="250.2" y="104.6" transform="rotate(-90 250.2 104.6)">R30</text>
<text x="8.1" y="111.9">DURIN</text>
<text x="35.4" y="113.7" transform="rotate(-90 35.4 113.7)">R24</text>
<text x="38.2" y="113.7" transform="rotate(-90 38.2 113.7)">10K</text>
<text x="51.7" y="113.4">DURCV</text>
<text x="78.5" y="112.2" transform="rotate(-90 78.5 112.2)">DURMAN</text>
<text x="79.7" y="112.2" transform="rotate(-90 79.7 112.2)">PCB_POTS-PLS</text>
<text x="80.5" y="108.6" transform="rotate(-90 80.5 108.6)">+12V</text>
<text x="90" y="109.2">R12</text>
<text x="90" y="112">120k</text>
<text x="107.7" y="109.2">R13</text>
<text x="107.7" y="112">51k</text>
<text x="121.7" y="108.6" transform="rotate(-90 121.7 108.6)">-12V</text>
<text x="220.9" y="112.7" transform="rotate(-90 220.9 112.7)">D1</text>
<text x="226.8" y="112.7" transform="rotate(-90 226.8 112.7)">D2</text>
<text x="241" y="111.5">MMBT3904</text>
<text x="241" y="110">T4</text>
<text x="241.4" y="113.5">1K</text>
<text x="254.8" y="112.8" transform="rotate(-90 254.8 112.8)">100R</text>
<text x="257.6" y="112" transform="rotate(-90 257.6 112)">R31</text>
<text x="20.8" y="118">R22</text>
<text x="28.9" y="115.9">MMBT3904</text>
<text x="28.9" y="114.5">T2</text>
<text x="42.2" y="114.5">DURIN</text>
<text x="61.3" y="118.9" transform="rotate(-90 61.3 118.9)">GND</text>
<text x="71.1" y="119.6" transform="rotate(-90 71.1 119.6)">DURMOD</text>
<text x="72.3" y="119.6" transform="rotate(-90 72.3 119.6)">PCB_POTS-PLS</text>
<text x="80.5" y="115.9" transform="rotate(-90 80.5 115.9)">GND</text>
<text x="90" y="116.5">R11</text>
<text x="90" y="119.3">51k</text>
<text x="111.4" y="117">IC2B</text>
<text x="123.9" y="118">R14</text>
<text x="139.4" y="118.9">DURCV</text>
<text x="205.6" y="114.5">RX</text>
<text x="205.6" y="115.9">TX</text>
<text x="205.6" y="117.4">MULIN</text>
<text x="205.6" y="118.9">DURIN</text>
<text x="218" y="117" transform="rotate(-90 218 117)">1K</text>
<text x="220.8" y="117.9" transform="rotate(-90 220.8 117.9)">R38</text>
<text x="223.9" y="117" transform="rotate(-90 223.9 117)">1K</text>
<text x="226.7" y="117.9" transform="rotate(-90 226.7 117.9)">R39</text>
<text x="230.7" y="114.5">DUROUT</text>
<text x="240.5" y="116.3">R29</text>
<text x="266" y="116.5">DUROUT</text>
<text x="20.8" y="120.8">100K</text>
<text x="28" y="124" transform="rotate(-90 28 124)">R23</text>
<text x="30.8" y="124" transform="rotate(-90 30.8 124)">1M</text>
<text x="73.1" y="123.3" transform="rotate(-90 73.1 123.3)">GND</text>
<text x="90" y="123.9">R10</text>
<text x="111.4" y="121.8">OPAMP-TL074D</text>
<text x="123.9" y="120.8">51k</text>
<text x="205.6" y="120.4">REPIN</text>
<text x="246.8" y="120.4" transform="rotate(-90 246.8 120.4)">GND</text>
<text x="254.8" y="121.4" transform="rotate(-90 254.8 121.4)">1K</text>
<text x="257.6" y="122.3" transform="rotate(-90 257.6 122.3)">R32</text>
<text x="17.1" y="127.7" transform="rotate(-90 17.1 127.7)">GND</text>
<text x="27.4" y="127.7" transform="rotate(-90 27.4 127.7)">GND</text>
<text x="34.8" y="127.7" transform="rotate(-90 34.8 127.7)">GND</text>
<text x="90" y="126.7">120k</text>
<text x="205.6" y="127.7">MULOUT</text>
<text x="205.6" y="129.2">REPOUT</text>
<text x="205.6" y="130.6">DUROUT</text>
<text x="254.2" y="129.2" transform="rotate(-90 254.2 129.2)">GND</text>
<text x="263.1" y="129.2" transform="rotate(-90 263.1 129.2)">GND</text>
<text x="84.9" y="133.6" transform="rotate(-90 84.9 133.6)">-12V</text>
<text x="101.1" y="135" transform="rotate(-90 101.1 135)">GND</text>
<text x="168.2" y="137.8">0.33uF IC1</text>
<text x="168.2" y="134.8">C1</text>
<text x="205.6" y="132.1">MOSI</text>
<text x="205.6" y="133.6">MISO</text>
<text x="205.6" y="135">SCK</text>
<text x="246.8" y="133.6" transform="rotate(-90 246.8 133.6)">+12V</text>
<text x="247.4" y="136.1" transform="rotate(-90 247.4 136.1)">1K</text>
<text x="250.2" y="137" transform="rotate(-90 250.2 137)">R34</text>
<text x="35.4" y="140.8">5V</text>
<text x="152.6" y="141" transform="rotate(-90 152.6 141)">GND</text>
<text x="165.9" y="141" transform="rotate(-90 165.9 141)">GND</text>
<text x="241" y="143.9">MMBT3904</text>
<text x="241" y="142.4">T5</text>
<text x="8.3" y="147.3">REPIN</text>
<text x="28.9" y="149.8">T6</text>
<text x="35.4" y="149.1" transform="rotate(-90 35.4 149.1)">R37</text>
<text x="38.2" y="149.1" transform="rotate(-90 38.2 149.1)">10K</text>
<text x="42.2" y="149.8">REPIN</text>
<text x="78.5" y="149.1" transform="rotate(-90 78.5 149.1)">REPMAN</text>
<text x="79.7" y="149.1" transform="rotate(-90 79.7 149.1)">PCB_POTS-PLS</text>
<text x="80.5" y="145.4" transform="rotate(-90 80.5 145.4)">+12V</text>
<text x="90" y="148.8">120k</text>
<text x="90" y="146">R4</text>
<text x="107.7" y="148.8">51k</text>
<text x="107.7" y="146">R15</text>
<text x="185" y="149.4">IC2D</text>
<text x="230.7" y="146.9">REPOUT</text>
<text x="240.5" y="148.7">R33</text>
<text x="241.4" y="145.9">1K</text>
<text x="254.8" y="146.6" transform="rotate(-90 254.8 146.6)">100R</text>
<text x="257.6" y="145.8" transform="rotate(-90 257.6 145.8)">R35</text>
<text x="266" y="148.9">REPOUT</text>
<text x="20.8" y="153.3">R17</text>
<text x="28.9" y="151.3">MMBT3904</text>
<text x="51.9" y="150.2">REPCV</text>
<text x="61.3" y="155.7" transform="rotate(-90 61.3 155.7)">GND</text>
<text x="80.5" y="152.7" transform="rotate(-90 80.5 152.7)">GND</text>
<text x="90" y="153.3">R3</text>
<text x="111.4" y="153.8">IC2C</text>
<text x="123.9" y="154.8">R16</text>
<text x="139.4" y="155.7">REPCV</text>
<text x="185" y="154.2">OPAMP-TL074D</text>
<text x="246.8" y="152.7" transform="rotate(-90 246.8 152.7)">GND</text>
<text x="254.8" y="153.8" transform="rotate(-90 254.8 153.8)">1K</text>
<text x="257.6" y="154.6" transform="rotate(-90 257.6 154.6)">R36</text>
<text x="20.8" y="156.1">100K</text>
<text x="28" y="159.3" transform="rotate(-90 28 159.3)">R18</text>
<text x="30.8" y="159.3" transform="rotate(-90 30.8 159.3)">1M</text>
<text x="71.1" y="156.4" transform="rotate(-90 71.1 156.4)">REPMOD</text>
<text x="72.3" y="156.4" transform="rotate(-90 72.3 156.4)">PCB_POTS-PLS</text>
<text x="73.1" y="160.1" transform="rotate(-90 73.1 160.1)">GND</text>
<text x="90" y="156.1">51k</text>
<text x="90" y="160.7">R2</text>
<text x="111.4" y="158.6">OPAMP-TL074D</text>
<text x="123.9" y="157.6">51k</text>
<text x="170.3" y="161.5" transform="rotate(-90 170.3 161.5)">GND</text>
<text x="254.2" y="161.5" transform="rotate(-90 254.2 161.5)">GND</text>
<text x="263.1" y="161.5" transform="rotate(-90 263.1 161.5)">GND</text>
<text x="17.1" y="163" transform="rotate(-90 17.1 163)">GND</text>
<text x="27.4" y="163" transform="rotate(-90 27.4 163)">GND</text>
<text x="34.8" y="163" transform="rotate(-90 34.8 163)">GND</text>
<text x="90" y="163.5">120k</text>
<text x="84.9" y="170.4" transform="rotate(-90 84.9 170.4)">-12V</text>
<text x="101.1" y="171.9" transform="rotate(-90 101.1 171.9)">GND</text>
</g>
<g font-size="1.2">
<text x="28.4" y="52.4">1</text>
<text x="28.4" y="53.9">3</text>
<text x="33.2" y="52.4">2</text>
<text x="33.2" y="53.9">4</text>
<text x="27.8" y="59.8">11</text>
<text x="28.4" y="55.4">5</text>
<text x="28.4" y="56.9">7</text>
<text x="28.4" y="58.3">9</text>
<text x="33.2" y="59.8">12</text>
<text x="33.2" y="55.4">6</text>
<text x="33.2" y="56.9">8</text>
<text x="33.2" y="58.3">10</text>
<text x="27.7" y="61.3">13</text>
<text x="27.7" y="62.7">15</text>
<text x="33.2" y="61.3">14</text>
<text x="33.2" y="62.7">16</text>
<text x="8.3" y="76.6">RING</text>
<text x="12.9" y="76">P$3</text>
<text x="12.9" y="77.4">P$2</text>
<text x="52.5" y="76.6">RING</text>
<text x="57.1" y="76">P$3</text>
<text x="57.1" y="77.4">P$2</text>
<text x="81.7" y="76" transform="rotate(-90 81.7 76)">3</text>
<text x="83.6" y="77.4">2</text>
<text x="7.6" y="78.1">NORM</text>
<text x="9.4" y="79.6">TIP</text>
<text x="12.9" y="78.9">P$1</text>
<text x="51.8" y="78.1">NORM</text>
<text x="53.6" y="79.6">TIP</text>
<text x="57.1" y="78.9">P$1</text>
<text x="72.9" y="83.4" transform="rotate(-90 72.9 83.4)">3</text>
<text x="79.4" y="78.1">OUT</text>
<text x="81.7" y="80" transform="rotate(-90 81.7 80)">1</text>
<text x="82.4" y="78.7" transform="rotate(-90 82.4 78.7)">INGND</text>
<text x="205.1" y="78.9">1</text>
<text x="205.1" y="80.4">2</text>
<text x="205.1" y="81.9">3</text>
<text x="205.1" y="83.4">4</text>
<text x="263.7" y="83.4">P$1</text>
<text x="267.4" y="84">TIP</text>
<text x="70.5" y="85.5">OUT</text>
<text x="72.9" y="87.4" transform="rotate(-90 72.9 87.4)">1</text>
<text x="73.5" y="86.1" transform="rotate(-90 73.5 86.1)">INGND</text>
<text x="74.8" y="84.8">2</text>
<text x="106.1" y="87.8">2</text>
<text x="106.1" y="84.8">3</text>
<text x="113.1" y="86.3">1</text>
<text x="205.1" y="84.8">5</text>
<text x="205.1" y="86.3">6</text>
<text x="263.7" y="86.3">P$3</text>
<text x="263.7" y="84.8">P$2</text>
<text x="267.4" y="86.9">RING</text>
<text x="267.4" y="85.5">NORM</text>
<text x="122.9" y="98.4" transform="rotate(-90 122.9 98.4)">4</text>
<text x="171.2" y="101">1</text>
<text x="174.6" y="101.6">PC6(/RESET)</text>
<text x="187.5" y="101.6">PC0(ADC0)</text>
<text x="196.7" y="101">23</text>
<text x="8.3" y="107.5">RING</text>
<text x="12.9" y="106.9">P$3</text>
<text x="122.9" y="105.3" transform="rotate(-90 122.9 105.3)">11</text>
<text x="170.5" y="103.9">22</text>
<text x="170.5" y="105.4">21</text>
<text x="170.5" y="106.9">20</text>
<text x="174.6" y="104.6">GND</text>
<text x="174.6" y="106">AREF</text>
<text x="174.6" y="107.5">AVCC</text>
<text x="184.7" y="107.5">PC4(ADC4/SDA)</text>
<text x="187.5" y="106.1">PC3(ADC3)</text>
<text x="187.5" y="104.6">PC2(ADC2)</text>
<text x="187.5" y="103.1">PC1(ADC1)</text>
<text x="196.7" y="106.9">27</text>
<text x="196.7" y="105.4">26</text>
<text x="196.7" y="103.9">25</text>
<text x="196.7" y="102.5">24</text>
<text x="7.6" y="109">NORM</text>
<text x="9.4" y="110.5">TIP</text>
<text x="12.9" y="109.8">P$1</text>
<text x="12.9" y="108.4">P$2</text>
<text x="51.8" y="110.5">NORM</text>
<text x="52.5" y="109">RING</text>
<text x="53.6" y="112">TIP</text>
<text x="57.1" y="108.4">P$3</text>
<text x="57.1" y="111.3">P$1</text>
<text x="57.1" y="109.8">P$2</text>
<text x="79.4" y="110.5">OUT</text>
<text x="81.7" y="112.4" transform="rotate(-90 81.7 112.4)">1</text>
<text x="81.7" y="108.4" transform="rotate(-90 81.7 108.4)">3</text>
<text x="82.4" y="111.1" transform="rotate(-90 82.4 111.1)">INGND</text>
<text x="83.6" y="109.8">2</text>
<text x="171.2" y="111.3">9</text>
<text x="174.6" y="112">PB6(XTAL1/TOSC1)</text>
<text x="184.8" y="109">PC5(ADC5/SCL)</text>
<text x="196.7" y="108.4">28</text>
<text x="72" y="117.9">OUT</text>
<text x="74.3" y="119.8" transform="rotate(-90 74.3 119.8)">1</text>
<text x="74.3" y="115.7" transform="rotate(-90 74.3 115.7)">3</text>
<text x="75" y="118.4" transform="rotate(-90 75 118.4)">INGND</text>
<text x="76.2" y="117.2">2</text>
<text x="106.1" y="117.2">5</text>
<text x="113.1" y="118.7">7</text>
<text x="170.5" y="114.3">10</text>
<text x="171.2" y="118.7">8</text>
<text x="174.6" y="114.9">PB7(XTAL2/TOSC2)</text>
<text x="174.6" y="119.3">GND</text>
<text x="188.1" y="119.3">PD3(INT1)</text>
<text x="188.1" y="117.9">PD2(INT0)</text>
<text x="188.2" y="114.9">PD0(RXD)</text>
<text x="188.3" y="116.4">PD1(TXD)</text>
<text x="196.7" y="118.7">5</text>
<text x="196.7" y="117.2">4</text>
<text x="196.7" y="115.7">3</text>
<text x="196.7" y="114.3">2</text>
<text x="263.7" y="117.2">P$1</text>
<text x="263.7" y="118.7">P$2</text>
<text x="267.4" y="117.9">TIP</text>
<text x="267.4" y="119.3">NORM</text>
<text x="106.1" y="120.1">6</text>
<text x="171.2" y="121.6">7</text>
<text x="174.6" y="122.3">VCC</text>
<text x="186.4" y="120.8">PD4(XCK/T0)</text>
<text x="188.1" y="125.2">PD7(AIN1)</text>
<text x="188.1" y="123.7">PD6(AIN0)</text>
<text x="189.3" y="122.3">PD5(T1)</text>
<text x="196.7" y="124.5">13</text>
<text x="196.7" y="123.1">12</text>
<text x="196.7" y="121.6">11</text>
<text x="196.7" y="120.1">6</text>
<text x="263.7" y="120.1">P$3</text>
<text x="267.4" y="120.8">RING</text>
<text x="185.5" y="131.1">PB2(SS/OC1B)</text>
<text x="187.5" y="129.6">PB1(OC1A)</text>
<text x="188.8" y="128.1">PB0(ICP)</text>
<text x="196.7" y="131.9">17</text>
<text x="196.7" y="130.4">16</text>
<text x="196.7" y="128.9">15</text>
<text x="196.7" y="127.5">14</text>
<text x="184.9" y="132.5">PB3(MOSI/OC2)</text>
<text x="187.8" y="134">PB4(MISO)</text>
<text x="188.3" y="135.5">PB5(SCK)</text>
<text x="196.7" y="134.9">19</text>
<text x="196.7" y="133.4">18</text>
<text x="8.3" y="142.9">RING</text>
<text x="12.9" y="142.2">P$3</text>
<text x="12.9" y="143.7">P$2</text>
<text x="7.6" y="144.4">NORM</text>
<text x="9.4" y="145.8">TIP</text>
<text x="12.9" y="145.2">P$1</text>
<text x="51.8" y="147.3">NORM</text>
<text x="52.5" y="145.8">RING</text>
<text x="53.6" y="148.8">TIP</text>
<text x="57.1" y="145.2">P$3</text>
<text x="57.1" y="148.1">P$1</text>
<text x="57.1" y="146.6">P$2</text>
<text x="79.4" y="147.3">OUT</text>
<text x="81.7" y="149.2" transform="rotate(-90 81.7 149.2)">1</text>
<text x="81.7" y="145.2" transform="rotate(-90 81.7 145.2)">3</text>
<text x="82.4" y="147.9" transform="rotate(-90 82.4 147.9)">INGND</text>
<text x="83.6" y="146.6">2</text>
<text x="179" y="149.6">12</text>
<text x="263.7" y="149.6">P$1</text>
<text x="72" y="154.6">OUT</text>
<text x="74.3" y="152.5" transform="rotate(-90 74.3 152.5)">3</text>
<text x="75" y="155.3" transform="rotate(-90 75 155.3)">INGND</text>
<text x="76.2" y="154">2</text>
<text x="105.4" y="154">10</text>
<text x="113.1" y="155.4">8</text>
<text x="179" y="152.5">13</text>
<text x="186.7" y="151">14</text>
<text x="263.7" y="152.5">P$3</text>
<text x="263.7" y="151">P$2</text>
<text x="267.4" y="153.2">RING</text>
<text x="267.4" y="150.2">TIP</text>
<text x="267.4" y="151.7">NORM</text>
<text x="74.3" y="156.5" transform="rotate(-90 74.3 156.5)">1</text>
<text x="106.1" y="156.9">9</text>
</g>
<g font-size=".3">
<text x="14.3" y="53.5" transform="rotate(-90 14.3 53.5)">SpiceOrder 1</text>
<text x="76.6" y="52.7">SpiceOrder 1</text>
<text x="14.3" y="56.5" transform="rotate(-90 14.3 56.5)">SpiceOrder 2</text>
<text x="76.6" y="57.2">SpiceOrder 2</text>
</g>
</svg>
